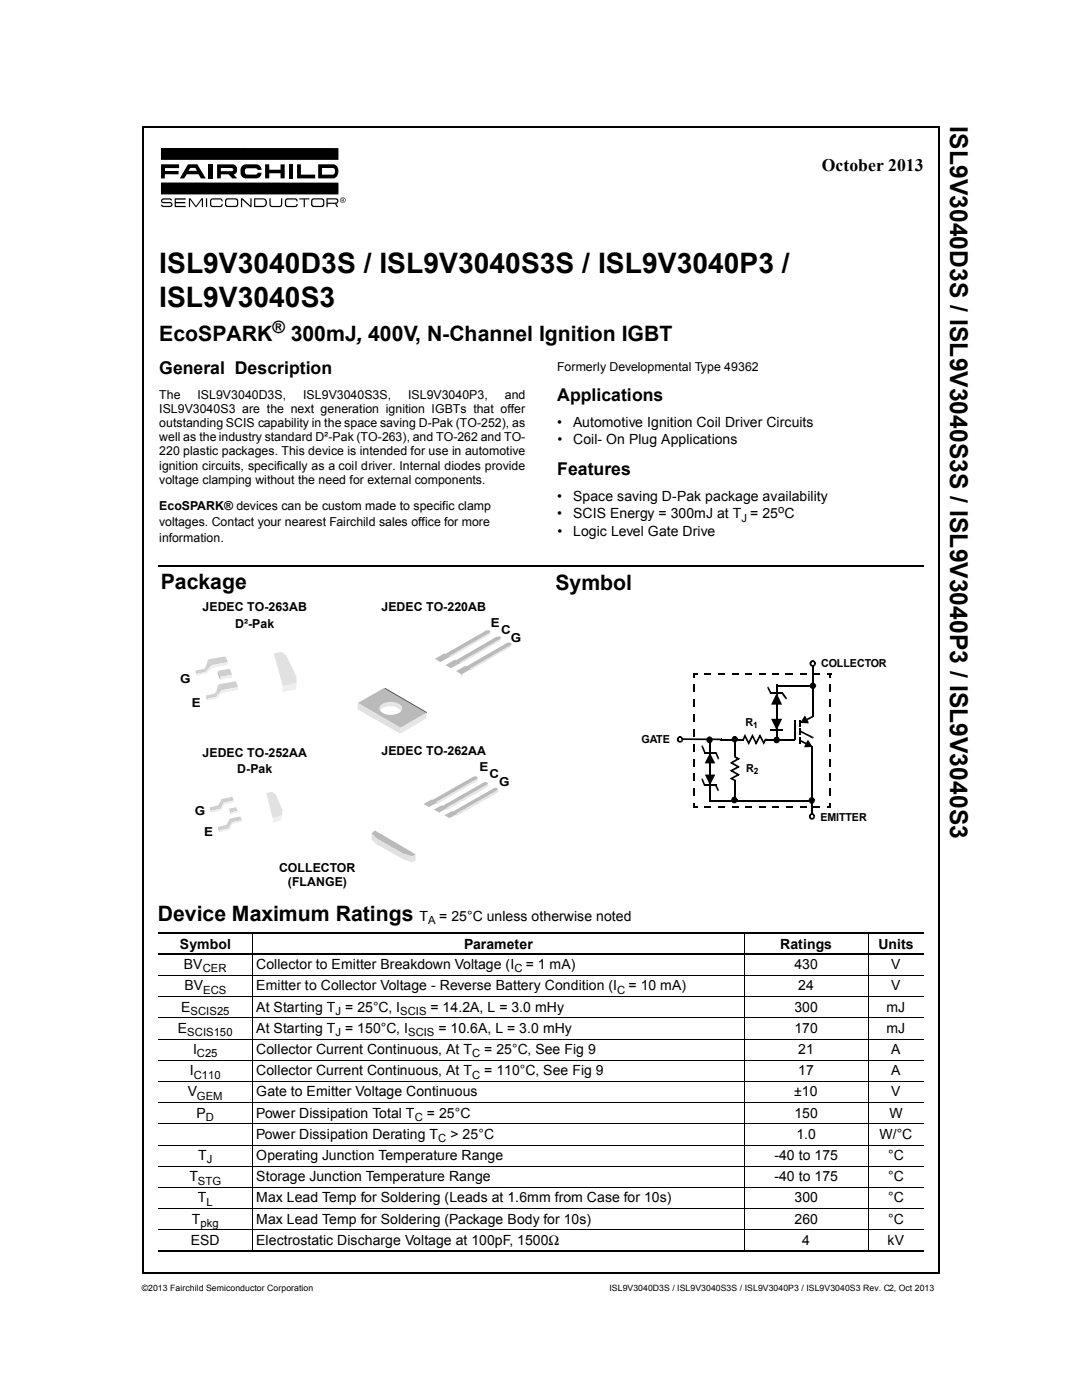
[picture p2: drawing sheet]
<svg xmlns="http://www.w3.org/2000/svg" width="216mm" height="279mm" viewBox="0 0 216 279" stroke-linecap="round" stroke-linejoin="round" font-family="sans-serif">
<path d="M28.6 25.4h158.9M28.6 25.2v228.8M187.3 25.4v228.7M28.4 254h158.9" fill="none" stroke="#000" stroke-width=".34"/>
<path d="M32 29.4h36.9v12h-36.9z" fill="#fff"/>
<g fill="#000">
<path d="M32.1 32.8h3.6v.7h-2.8v.6h2.7v.7h-2.7v.8h-.8zM34.8 39.6h2.2v.2h-1.9v.5h1.9v.3h-1.9v.5h1.9v.2h-2.2zM37.7 39.6h.3l1.1 1.5 1.1-1.5h.3v1.7h-.3v-1.5l-1 1.5h-.2l-1.1-1.5v1.5h-.2zM41.1 39.6h.2v1.7h-.2zM41.6 32.8h.8v2.8h-.8zM48.2 33.2l.5-.4h.4h2a1.12 1.12 0 0 1 1.1 1.1h-.8l-.5-.3h-1.8a.7 .7 0 0 0 .2 1.2h1.6l.5-.3h.7a1.08 1.08 0 0 1-1 1.1h-2a1.46 1.46 0 0 1-.9-2.4zM52.9 32.8h.8v1.1h2.2v-1.1h.9v2.8h-.9v-1h-2.2v1h-.8zM53.7 39.6h.3v1.2l.1 .3h1.8l.1-.4v-1.1h.3v1.1a.54 .54 0 0 1-.6 .6h-1.7l-.3-.5zM57.6 32.8h.8v2.8h-.8zM59.2 32.8h.8v2.1h2.8v.7h-3.6zM59.7 39.6h2v.2h-.9v1.5h-.2v-1.5h-.9zM32.1 29.5l35.4 .1v2.3h-35.4z"/>
<path d="M32.1 36.4h35.4v2.4h-35.4zM32.2 39.8l.4-.2h1.5l.2 .4-.4-.2h-1.3l-.3 .3 .3 .2h1.3a.52 .52 0 0 1 .5 .5 .52 .52 0 0 1-.5 .5h-1.6l-.2-.5h.3l.2 .3h1.3l.2-.3-.2-.2h-1.3a.47 .47 0 0 1-.4-.3 .47 .47 0 0 1 0-.5zM41.9 39.8l.5-.2h1.5a.54 .54 0 0 1 .5 .6h-.2l-.1-.2-.2-.2h-1.5l-.2 .2-.1 .8 .3 .3h1.5l.2-.2 .1-.2h.2a.54 .54 0 0 1-.5 .6h-1.8a1.27 1.27 0 0 1-.2-1.5zM48 39.6h.4l1.5 1.4v-1.4h.3v1.7h-.3l-1.6-1.5v1.5h-.3zM57.1 39.7l1.7-.1a.54 .54 0 0 1 .5 .6h-.2v-.2l-.3-.2h-1.4l-.3 .2-.1 .8 .4 .3h1.4l.3-.2v-.2h.3a.54 .54 0 0 1-.6 .6h-1.7a1.19 1.19 0 0 1 0-1.6z"/>
<path d="M37.5 32.8l-1.6 2.8h.8l.6-.8h2.3l.5 .8h.9l-1.6-2.8zM38 33.5h1l.3 .6h-1.7z"/>
<path d="M43.3 32.8v2.8h.7v-.8h1.6l.7 .8h1l-.7-.8a1.04 1.04 0 0 0 .7-1 1.04 1.04 0 0 0-.9-1zM44 33.5h2.2a.31 .31 0 0 1 .3 .3 .31 .31 0 0 1-.3 .4h-2.2z"/>
<path d="M45.1 39.6a1.19 1.19 0 0 0 0 1.7h2.1a1.18 1.18 0 0 0 0-1.7zM45.3 39.9h1.8a.95 .95 0 0 1 .1 1l-.3 .2-1.6-.1a.95 .95 0 0 1-.1-1z"/>
<path d="M50.7 39.6v1.7h1.8a.89 .89 0 0 0 .7-1 .89 .89 0 0 0-1-.7zM50.9 39.8h1.6a.67 .67 0 0 1 .5 .6 .67 .67 0 0 1-.5 .7h-1.6z"/>
<path d="M62.3 39.6a1.18 1.18 0 0 0 0 1.7h2.1a1.19 1.19 0 0 0 0-1.7zM62.5 39.9h1.7a.95 .95 0 0 1 .2 1l-.3 .2-1.6-.1a.95 .95 0 0 1-.2-1z"/>
<path d="M63.4 32.8v2.8h3.2a1.55 1.55 0 0 0 .9-1.4 1.55 1.55 0 0 0-.9-1.4zM64.2 33.5h2.2a.72 .72 0 0 1 .4 .7 .72 .72 0 0 1-.4 .7l-2.2-.1z"/>
<path d="M67.9 39.9a.47 .47 0 0 1 .9 0 .47 .47 0 0 1-.9 0zM67.8 40a.56 .56 0 0 0 1.1 0 .56 .56 0 0 0-1.1 0zM68.1 39.6v.7l.1-.3 .4 .3-.2-.3 .2-.2v-.1zM68.2 39.7h.3v.2h-.3z"/>
<path d="M65.1 39.6v1.7h.2v-.6h1.5l.4 .6h.2l-.3-.6h.1a.58 .58 0 0 0 .3-.6 .58 .58 0 0 0-.4-.5zM65.3 39.8h1.7l.2 .4-.3 .2h-1.6z"/>
</g>
<path d="M73.8 154.6h25.6v17.6h-25.6z" fill="#fff"/>
<path d="M90.8 162.4l8.5-5 .1 .5-.2 .3-8.1 4.6z" fill="#e6e6e6"/>
<path d="M88.6 162.7l1.5-.8 .2 .1 8.2-4.7 .5-.1 .3 .2-.2 .3-8 4.6v.2l-1.5 .8z" fill="#bababa"/>
<path d="M86.8 160.1l8.5-5-.1 .8-8.2 4.6z" fill="#e6e6e6"/>
<path d="M84.5 160.5l1.6-.9h.2l8.2-4.6 .4-.1 .4 .2-.1 .3-8.2 4.6 .1 .2-1.6 .9z" fill="#bababa"/>
<path d="M88.8 161.2l8.5-5v.6l-.1 .2-8.2 4.7z" fill="#e6e6e6"/>
<g fill="#bababa">
<path d="M86.5 161.6l1.6-.9 .2 .1 8.2-4.7h.4l.4 .1-.1 .3-8.2 4.7v.2l-1.5 .8z"/>
<path d="M74.1 166.3l.6-.6 8.2 4.8-.7 .4-1.8-.5-5.3-3.1z"/>
</g>
<g fill="#e0e0e0">
<path d="M74.1 166.3l1 1v1.2l-1-1z"/>
<path d="M75.1 167.3l5.3 3.1v1.1l-5.3-3z"/>
<path d="M80.4 170.4l1.8 .5v1.2l-1.8-.6z"/>
<path d="M82.2 170.9l.7-.4v1.2l-.7 .4z"/>
</g>
<path d="M41.8 155.7h14.6v10.5h-14.6z" fill="#fff"/>
<path d="M53.1 158.3l1-.3 .9 .5 1.4 3.3-.2 .9-1.9 .6z" fill="#e2e2e2"/>
<path d="M54.5 163.2l1.7-.5-.2 1-1.7 .5z" fill="#eee"/>
<path d="M45.8 161.3l1.3-.2 .3 .7-1.3 .3z" fill="#d2d2d2"/>
<path d="M46.1 162.1l1.3-.3v.4l-1.4 .3z" fill="#eee"/>
<path d="M45.8 161.3l.3 .8-.1 .4-.3-.8z" fill="#c1c1c1"/>
<path d="M41.9 161.1l1.7-.4 .3 .7-1.7 .4z" fill="#d2d2d2"/>
<path d="M42.2 161.8l1.7-.4 .2 .3-1.9 .5z" fill="#eee"/>
<path d="M44.2 159.5l2.1-.5 .3 .8-2.1 .4z" fill="#d2d2d2"/>
<path d="M44.5 160.2l2.1-.4v.3l-2.1 .5z" fill="#eee"/>
<path d="M44.2 159.4l.4 .9-.7 1.3-.4-.9z" fill="#d2d2d2"/>
<path d="M44.6 160.3l.2 .1-.7 1.3-.2-.1z" fill="#eee"/>
<path d="M41.9 161.1l.3 .7v.4l-.3-.7z" fill="#c1c1c1"/>
<path d="M43.5 165l1.7-.4 .3 .7-1.7 .4z" fill="#d2d2d2"/>
<path d="M43.8 165.7l1.7-.4 .2 .3-1.9 .5z" fill="#eee"/>
<path d="M45.8 163.4l2.2-.5 .2 .8-2.1 .4z" fill="#d2d2d2"/>
<path d="M46.1 164.1l2.1-.4v.3l-2.1 .5z" fill="#eee"/>
<path d="M45.9 163.3l.3 .9-.7 1.3-.3-.9z" fill="#d2d2d2"/>
<path d="M46.2 164.2l.2 .1-.7 1.3-.2-.1z" fill="#eee"/>
<path d="M43.5 165l.3 .7v.4l-.3-.7z" fill="#c1c1c1"/>
<path d="M38.9 126.4h20.4v13.5h-20.4z" fill="#fff"/>
<path d="M54.6 130.4l1.5-.3 1 .7 2 4.3v1.2l-2.7 .8z" fill="#e2e2e2"/>
<path d="M56.4 136.9l2.7-.6-.1 1.3-2.7 .5z" fill="#eee"/>
<path d="M43.5 133.9l2.3-.4 .5 1.1-2.3 .5z" fill="#d2d2d2"/>
<path d="M44 135.1l2.3-.5-.1 .6-2.3 .5z" fill="#eee"/>
<path d="M43.5 133.9l.5 1.2-.1 .6-.5-1.2z" fill="#c1c1c1"/>
<path d="M41.1 138.8l1.7-.4 .3 .7-1.7 .3z" fill="#d2d2d2"/>
<path d="M41.4 139.4l1.7-.3 .2 .3-1.9 .4z" fill="#eee"/>
<path d="M43.6 136.6l3.4-.6 .5 1.1-3.3 .6z" fill="#d2d2d2"/>
<path d="M44.2 137.7l3.3-.6v.6l-3.3 .6z" fill="#eee"/>
<path d="M43.6 136.6l.6 1.1-.8 1-.3-.7z" fill="#d2d2d2"/>
<path d="M44.2 137.7l.4 .3-.9 .8-.3-.1z" fill="#eee"/>
<path d="M41.1 138.8l.3 .6v.4l-.3-.6z" fill="#c1c1c1"/>
<path d="M43.1 138l.3 .7-.3 .4-.3-.6z" fill="#d2d2d2"/>
<path d="M43.4 138.7l.3 .1-.4 .6-.2-.3z" fill="#eee"/>
<path d="M39 133.8l1.7-.3 .4 .6-1.8 .4z" fill="#d2d2d2"/>
<path d="M39.3 134.5l1.8-.4 .1 .3-1.9 .4z" fill="#eee"/>
<path d="M41.5 131.6l3.5-.6 .4 1.2-3.3 .6z" fill="#d2d2d2"/>
<path d="M42.1 132.8l3.3-.6v.5l-3.3 .6z" fill="#eee"/>
<path d="M41.5 131.6l.7 1.2-.9 .9-.3-.7z" fill="#d2d2d2"/>
<path d="M42.2 132.8l.3 .2-.8 .8-.4-.1z" fill="#eee"/>
<path d="M39 133.8l.3 .7v.3l-.3-.6z" fill="#c1c1c1"/>
<path d="M41 133l.3 .7-.2 .4-.4-.6z" fill="#d2d2d2"/>
<path d="M41.3 133.7l.4 .1-.5 .6-.1-.3z" fill="#eee"/>
<path d="M71.1 125.6h31v20.9h-31z" fill="#fff"/>
<path d="M91.9 134.6l.1-.1 .3 .3-.4 .3z" fill="#e6e6e6"/>
<path d="M91.9 134.5l.1 .1h-.1z" fill="#bababa"/>
<path d="M93.6 133.4l8.4-5v.4l-.2 .3-8 4.7z" fill="#e6e6e6"/>
<path d="M91 133.9l1.8-1 .2 .1 8.1-4.7 .6-.1 .3 .2-.2 .3-8.1 4.7 .2 .1-1.9 1.1z" fill="#bababa"/>
<path d="M91.5 132.2l8.4-5v.4l-.2 .3-8 4.6z" fill="#e6e6e6"/>
<path d="M88.9 132.7l1.8-1.1 .2 .2 8.1-4.7 .6-.1 .3 .2-.2 .3-8.1 4.7 .2 .1-1.9 1.1z" fill="#bababa"/>
<path d="M89.3 131l8.5-5v.3l-.2 .4-8 4.6z" fill="#e6e6e6"/>
<path d="M86.7 131.5l1.9-1.1 .2 .1 8.1-4.7h.5l.4 .2-.2 .3-8.1 4.7 .1 .1-1.8 1z" fill="#bababa"/>
<path d="M76.6 137.5l.2-.2 8.4 4.9-.4 .3z" fill="#4a4a4a"/>
<path d="M79.8 145.2l5.2-3v1.2l-5.2 3z" fill="#e6e6e6"/>
<path d="M71.3 140.3l5.2-3 8.5 4.9-5.2 3z" fill="#bababa"/>
<path d="M76 140.7a3.2 3.2 0 0 1 4.1 .3 1.11 1.11 0 0 1-1 1.5 3.1 3.1 0 0 1-3.4-.8l-.1-.3z" fill="#e6e6e6"/>
<g fill="#fff">
<path d="M76 141.6a3.1 3.1 0 0 1 3.5-.2l.4 .6-4.1-.1z"/>
<path d="M75.8 141.9l4.1 .1a3.3 3.3 0 0 1-4.1-.1z"/>
</g>
<path d="M71.3 140.3l8.5 4.9v1.2l-8.5-4.9z" fill="#dedede"/>
<g fill="none" stroke="#000" stroke-width=".2">
<path d="M31.5 194.7h152.7M31.5 198.9h152.7M50.4 186v63.9M148.4 186v63.9M173.1 186v63.9M31.5 203.1h152.7M31.5 207.4h152.7M31.5 211.6h152.7M31.5 215.8h152.7M31.5 220.1h152.7M31.5 224.3h152.7M31.5 228.5h152.7"/>
<path d="M31.5 232.8h152.7M31.5 237h152.7M31.5 241.2h152.7M31.5 245.5h152.7"/>
</g>
<path d="M31.8 113h152.3M162.1 133.1v9.8M158.5 143.9v3.6M31.5 186.2h152.7M31.5 190.4h152.7M31.5 249.7h152.7" fill="none" stroke="#000" stroke-width=".34"/>
<g fill="#000">
<path d="M31.6 112.9h.2v.3h-.2zM184.1 112.9h.2v.3h-.2zM161.9 133h.4v.1h-.4zM158.3 143.8h.3v.1h-.3zM158.3 147.5h.3v.2h-.3zM159.3 143.6h.3v.2h-.3zM159.3 144.8h.3v.2h-.3zM159.3 143.8h.3v1h-.3zM159.3 145.3h.3v.2h-.3zM159.3 146.5h.3v.2h-.3zM159.3 145.5h.3v1h-.3zM159.3 147.1h.3v.1h-.3z"/>
<path d="M159.3 148.2h.3v.2h-.3zM159.3 147.2h.3v1h-.3zM159.5 147.6h.1l-.1 .3h-.2zM159.6 147.6l1.2 .6-.2 .3-1.1-.6zM159.5 145.7l.1 .1-.1 .3-.2-.1zM159.6 145.8l2.5 1.3-.1 .2-2.5-1.2zM160.7 148.4l.3 .1-.2 .5-.4-.1zM160.3 143.2l.4-.1 .3 .5-.4 .2zM161.1 147.6l1 1.5h-1.8l.3-.3 1.2-.1v.4l-.2-.1-.6-.9 .2-.2-.2 .6-.3-.1zM160.8 148.2l.1 .1-.2 .3-.1-.1zM160.5 142.8l.1 .4-.6 1-.3-.2h1.3v.3l-.4-.5 .4-.2 .2 .7h-1.6zM160.7 143.5h.1l.2 .3h-.1z"/>
<path d="M161.9 142.9h.4v.2h-.4zM162 142.9l.1-.1 .2 .3-.2 .1zM160.8 143.5l1.2-.6 .1 .3-1.1 .6zM162.1 147.1h.2l-.2 .3-.1-.1z"/>
</g>
<path d="M160.5 143.2l.5 1-1.1-.1zM161.1 147.9l.7 1-1.2 .1z" fill="#000"/>
<circle cx="161.9" cy="162.9" r=".48" fill="#fff"/>
<path d="M162.2 163.1l.3 .1-.2 .2-.2-.2zM162.2 162.9l.3 .1v.2l-.4-.1zM162.2 162.8h.3v.1h-.3zM162.2 162.7l.4 .1-.1 .2-.3-.1zM161.5 162.5l.3 .2-.2 .1-.3-.1 .4 .1-.1 .2h-.3l.3-.1 .1 .2-.3 .2 .2-.2 .2 .1-.3 .3 .2-.3 .2 .1-.1 .3v-.4h.2l.1 .4-.2-.3 .2-.1 .2 .3a.64 .64 0 0 1-1-.6 .64 .64 0 0 1 1-.5l.2 .5h-.3h.3l-.3 .1-.1-.2 .3-.2-.2 .2-.1-.1 .2-.3-.2 .3-.2-.2 .1-.3v.4h-.2l-.1-.3 .2 .2-.1 .2z" fill="#000"/>
<circle cx="162" cy="132.4" r=".49" fill="#fff"/>
<path d="M162.3 132.5l.3 .2-.1 .2-.3-.2zM162.3 132.4l.4 .1-.1 .2-.3-.1zM162.3 132.2h.4v.2h-.4zM162.4 132.2l.3 .1v.2l-.4-.1zM161.7 131.9a.62 .62 0 0 1 .6-.1 .62 .62 0 0 1 .4 .6l-.4 .1v-.3l.3-.1-.3 .2-.1-.1 .2-.3-.1 .3-.2-.1v-.4v.4h-.1l-.1-.3 .2 .3-.3 .1-.2-.3 .3 .3-.1 .1-.3-.1h.3v.3h-.4l.4-.1v.2l-.3 .1 .3-.2 .1 .2-.2 .3 .1-.3h.3l-.1 .3v-.3h.1l.1 .3-.1-.3h.2l.2 .2-.3 .1-.6-.1a.67 .67 0 0 1 .1-1z" fill="#000"/>
<circle cx="135.6" cy="147.5" r=".49" fill="#fff"/>
<g fill="#000">
<path d="M153 137.1l.2-.1 .1 .1-.3 .2zM153 137.3l.3-.2 .5 1.1-.3 .1zM153.5 138.1h.1v.4h-.1zM153.5 138.3l.3-.1v.1l-.3 .2zM154.7 136.6h.3v.2h-.3zM156 138.1h.1v.4h-.1zM155.8 138.3l.3-.2 .1 .2-.3 .2zM155.9 138.5l.3-.2 .7 1-.3 .2zM156.6 139.5l.3-.2 .1 .1-.3 .2zM135.9 147.7l.3 .1-.2 .3-.2-.2zM135.9 147.5l.3 .1v.2l-.3-.1zM135.9 147.4h.3v.2h-.3z"/>
<path d="M135.9 147.3l.4 .1-.1 .2-.3-.1zM135.2 147.1l.2 .2-.1 .2-.3-.2 .3 .1v.2h-.3l.3-.1v.2l-.3 .2 .3-.2 .1 .2-.1 .2 .1-.3 .2 .1-.1 .3v-.3h.2l.1 .3-.2-.3 .3-.1 .1 .3-.2 .1-.6-.1a.64 .64 0 0 1 .1-1.1 .64 .64 0 0 1 .9 .5l-.3 .1v-.2l.2-.1-.2 .2-.1-.2 .2-.2-.2 .2-.2-.1 .1-.3v.3h-.2l-.1-.3 .2 .3-.2 .1zM139.8 155.5l.3-.2 .1 .2-.3 .1zM139.8 148.9l.3-.2 .1 .2-.3 .1zM139.9 149l.3-.1 .5 1.2-.3 .1zM140.3 150h.2v.4h-.2zM140.3 156.7l.3-.1 .1 .1-.3 .2zM139.9 155.6l.3-.1 .4 1.1-.3 .1zM140.4 156.5h.2v.4h-.2zM140.4 150.2l.3-.1v.1l-.3 .2zM141.4 147.6h.3v.2h-.3zM141.4 159.8h.3v.2h-.3z"/>
<path d="M142.5 156.7l.3-.2 .1 .2-.3 .1zM142.7 150h.1v.4h-.1zM142.8 156.5h.1v.4h-.1zM142.6 150.2l.3-.1v.1l-.3 .1zM142.6 150.3l.3-.1 .5 1.1-.3 .2zM143 157.8l.3-.2 .1 .2-.3 .1zM142.6 156.8l.3-.1 .4 .9-.3 .2zM143.1 151.5l.3-.2v.2l-.3 .1zM153.5 145.5h.1v.4h-.1zM154.7 147.5h.3v.1h-.3zM155.2 147.8l.2 .1-.1 .3-.3-.2zM155.2 147.6l.3 .1-.1 .2h-.3z"/>
<path d="M155.2 147.5h.3v.2h-.3zM155.2 147.5l.3 .1v.1l-.3-.1zM154.4 147.2l.3 .1-.1 .3-.3-.2 .3 .1v.2h-.4l.4-.1v.3l-.3 .1 .3-.2 .1 .2-.2 .2 .1-.3 .3 .1-.1 .3v-.3h.1l.1 .3-.1-.3 .2-.1 .2 .3a.65 .65 0 0 1-.8 0 .65 .65 0 0 1-.2-.8l.1-.2 .5-.2 .5 .2v.2l.1 .2-.3 .1h.3h-.3l-.1-.2 .3-.1-.2 .2-.2-.3 .2-.2-.1 .3-.2-.1v-.3v.3h-.1l-.1-.2 .2 .2-.3 .1zM156 145.5h.1v.4h-.1z"/>
</g>
<g fill="#000">
<path d="M141.6 150.3l1 2h-2.1zM140.6 154.6h2l-1 2.1zM154.9 138.3l1.1 2.3h-2.2zM153.8 143.5h2.2l-1.1 2.2z"/>
<circle cx="154.8" cy="147.7" r=".49"/>
</g>
<path d="M153.6 138.3h2.4M154.9 136.8v10.7M140.5 150.2h2.2M140.6 156.7h2.2M141.6 147.8v12M153.6 145.7h2.4" fill="none" stroke="#000" stroke-width=".34"/>
<path d="M147.8 147h5.1v1.1h-5.1z" fill-rule="evenodd" fill="#fff"/>
<g fill="#000">
<path d="M138.3 134.3h.3v.9h-.3zM138.4 134.3h.7v.4h-.7zM162.3 137l.3 .1-.1 .3-.3-.3zM162.4 136.8l.3 .1-.1 .2-.3-.1zM162.4 136.7h.3v.2h-.3zM162.5 136.7l.3 .1-.1 .1-.3-.1zM161.7 136.3l.3-.1 .4 .1 .3 .5-.3 .1h.3h-.3l-.1-.2 .3-.1-.3 .2-.1-.2 .2-.3-.1 .3h-.2l.1-.4v.4h-.2l-.1-.3 .2 .3h-.2l-.2-.2 .2 .2-.1 .2-.3-.2 .3 .1v.2h-.3l.3-.1v.2l-.3 .2 .3-.2 .1 .1-.2 .3 .2-.3 .2 .1-.1 .3v-.3h.2l.1 .3-.2-.3 .2-.1 .2 .3-.2 .1h-.4l-.3-.2 .1 .1a.67 .67 0 0 1 0-1.1zM164.9 134.3h.8v.4h-.8zM165.4 134.5h.3v.7h-.3zM136 147.3h.2v.4h-.2zM141.8 147.8l.3 .1-.2 .3-.2-.3zM141.8 147.6l.3 .1v.2l-.4-.1z"/>
<path d="M141.8 147.5h.3v.1h-.3zM141.8 147.4l.4 .1-.1 .2-.3-.1zM141.1 147.1a.62 .62 0 0 1 .7-.1 .62 .62 0 0 1 .3 .6l-.3 .1-.1-.2 .3-.2-.2 .3-.1-.2 .2-.3-.2 .3-.2-.1 .1-.3v.3h-.2l-.1-.3 .2 .3-.2 .1-.2-.2 .2 .2-.1 .2-.3-.2 .3 .1v.2h-.4l.4-.1v.2l-.3 .2 .3-.2 .1 .1-.2 .3 .2-.3 .2 .1-.1 .3v-.4h.2l.1 .4-.2-.3 .2-.1 .2 .3-.2 .1-.6-.1a.67 .67 0 0 1 0-1.1zM143.8 147.4h.1v.3h-.1zM147.6 147.4h.1v.4h-.1zM147.7 147.4h.5v.4h-.5zM148.4 146.8l.3 .1-.4 .9h-.1l-.2-.2zM153 147.4h.2v.4h-.2zM148.6 146.5l.8 1.7-.3 .2 1-1.9 .8 1.8-.3 .1 1-1.9 .8 1.7-.3 .2 .4-1h.5v.4h-.4l-.1-.3 .3 .2-.5 1-.9-1.9 .3 .1-1 1.8-.8-1.9 .3 .1-.9 1.8-.9-1.8zM162.2 159.7l.3 .1-.1 .2-.3-.1zM162.2 159.5h.3v.2h-.3zM162.3 159.5l.3 .2-.1 .1-.3-.1z"/>
<path d="M161.5 159.2l.5-.1 .5 .4v.2h-.3h.3l-.3 .1-.1-.2 .3-.2-.3 .2-.1-.1 .2-.3-.1 .3-.2-.1 .1-.3v.3h-.2l-.1-.3 .1 .3-.1 .1-.2-.3 .2 .3-.1 .1-.3-.1h.3v.3h-.4l.4-.1v.2l-.3 .1 .3-.2 .2 .2-.3 .3 .2-.3 .1 .1v.3v-.4h.2l.1 .4-.2-.3 .2-.1 .2 .2-.1 .1h-.7l-.3-.5zM138.3 160.9h.8v.3h-.8zM138.3 160.3h.3v.8h-.3zM162.1 159.8l.3 .2-.1 .2-.3-.2zM164.9 160.9h.7v.3h-.7zM165.4 160.3h.3v.9h-.3z"/>
</g>
<path d="M154.9 136.8h7M141.6 159.8h20.2M152.7 147.6h5.8M161.9 149v13.5" fill="none" stroke="#000" stroke-width=".34"/>
<g fill="#000">
<path d="M138.3 136.6h.3v1.5h-.3z" fill-rule="evenodd"/>
<path d="M140.5 134.3h1.3v.4h-1.3z" fill-rule="evenodd"/>
<path d="M143.2 134.3h1.3v.4h-1.3z" fill-rule="evenodd"/>
<path d="M145.9 134.3h1.3v.4h-1.3z" fill-rule="evenodd"/>
<path d="M148.6 134.3h1.3v.4h-1.3z" fill-rule="evenodd"/>
<path d="M151.3 134.3h1.4v.4h-1.4z" fill-rule="evenodd"/>
<path d="M154 134.3h1.4v.4h-1.4z" fill-rule="evenodd"/>
<path d="M156.7 134.3h1.4v.4h-1.4z" fill-rule="evenodd"/>
<path d="M159.5 134.3h1.3v.4h-1.3z" fill-rule="evenodd"/>
<path d="M162.2 134.3h1.3v.4h-1.3z" fill-rule="evenodd"/>
<path d="M165.4 136.6h.3v1.5h-.3z" fill-rule="evenodd"/>
<path d="M138.3 157.4h.3v1.5h-.3z" fill-rule="evenodd"/>
<path d="M138.3 154.4h.3v1.5h-.3z" fill-rule="evenodd"/>
<path d="M138.3 151.5h.3v1.4h-.3z" fill-rule="evenodd"/>
<path d="M138.3 148.5h.3v1.5h-.3z" fill-rule="evenodd"/>
<path d="M138.3 145.5h.3v1.5h-.3z" fill-rule="evenodd"/>
<path d="M138.3 142.6h.3v1.4h-.3z" fill-rule="evenodd"/>
<path d="M138.3 139.6h.3v1.5h-.3z" fill-rule="evenodd"/>
<path d="M165.4 139.6h.3v1.5h-.3z" fill-rule="evenodd"/>
<path d="M165.4 142.6h.3v1.4h-.3z" fill-rule="evenodd"/>
<path d="M165.4 145.5h.3v1.5h-.3z" fill-rule="evenodd"/>
<path d="M165.4 148.5h.3v1.5h-.3z" fill-rule="evenodd"/>
<path d="M165.4 151.5h.3v1.4h-.3z" fill-rule="evenodd"/>
<path d="M165.4 154.4h.3v1.5h-.3z" fill-rule="evenodd"/>
<path d="M165.4 157.4h.3v1.5h-.3z" fill-rule="evenodd"/>
<path d="M140.5 160.9h1.3v.3h-1.3z" fill-rule="evenodd"/>
<path d="M143.2 160.9h1.3v.3h-1.3z" fill-rule="evenodd"/>
<path d="M145.9 160.9h1.3v.3h-1.3z" fill-rule="evenodd"/>
<path d="M148.6 160.9h1.3v.3h-1.3z" fill-rule="evenodd"/>
<path d="M151.3 160.9h1.4v.3h-1.4z" fill-rule="evenodd"/>
<path d="M154 160.9h1.4v.3h-1.4z" fill-rule="evenodd"/>
<path d="M156.8 160.9h1.3v.3h-1.3z" fill-rule="evenodd"/>
<path d="M159.5 160.9h1.3v.3h-1.3z" fill-rule="evenodd"/>
<path d="M162.2 160.9h1.3v.3h-1.3z" fill-rule="evenodd"/>
<circle cx="162.1" cy="136.9" r=".48"/>
<circle cx="141.5" cy="147.6" r=".49"/>
<circle cx="161.9" cy="159.7" r=".49"/>
</g>
<path d="M136.2 147.5h7.6" fill="none" stroke="#000" stroke-width=".38"/>
<path d="M146 150.8h1v5.3h-1z" fill-rule="evenodd" fill="#fff"/>
<g fill="#000">
<path d="M145.9 155.2l.8 .5-.2 .2-.7-.4zM146.3 147.7h.4v.2h-.4zM146.3 150.7h.4v.2h-.4zM146.3 155.8h.4v.1h-.4zM146.3 159.8h.4v.1h-.4zM146.4 150.4h.3v.2h-.3zM146.4 156.2h.3v.1h-.3zM146.4 155.7h.3v.5h-.3zM146.7 159.8l.3 .1-.1 .2-.3-.1zM146.7 159.6l.3 .1v.2l-.4-.1zM146.8 147.6l.3 .2-.2 .2-.3-.2zM146.7 159.5h.3v.2h-.3z"/>
<path d="M146.7 159.5h.4l-.1 .2-.3-.1zM146.4 150.6h.3v.4l-.2 .2 .1-.3 1 .5-1.8 1 .1-.3 1.6 1-1.7 .9 .1-.3 1.7 .9-1.8 .9-.3-.1 1.7-.9 .1 .3-1.8-1 1.7-.9 .1 .3-1.8-.9 1.7-1 .1 .3-.9-.4zM146.8 147.5l.3 .1v.2l-.4-.1zM146.8 147.3h.3v.2h-.3zM146.8 147.3l.4 .1-.1 .2-.3-.1zM146 159.2l.3 .1-.1 .2-.4-.1 .4 .1-.1 .2h-.3l.3-.1 .1 .2-.3 .1 .3-.1 .1 .2-.2 .2 .1-.3 .2 .1-.1 .3v-.3h.2l.1 .3-.2-.3 .2-.1 .3 .2-.3 .2-.5-.1-.3-.3v-.4a.6 .6 0 0 1 .6-.5 .6 .6 0 0 1 .6 .4v.2l-.3 .1h.3h-.3l-.1-.2 .4-.1-.3 .1-.1-.2 .2-.2-.2 .3-.2-.1 .1-.3v.3h-.2l-.1-.3 .2 .3-.2 .1zM146.1 147.1l.2 .2-.1 .1-.2-.1 .3 .1-.1 .2h-.3l.3-.1 .1 .2-.3 .2 .2-.3 .1 .2-.2 .3 .2-.3 .2 .1-.1 .3v-.4h.2l.1 .4-.2-.3 .2-.1 .2 .2-.2 .2-.6-.1-.3-.6 .2-.3a.6 .6 0 0 1 .6-.3 .6 .6 0 0 1 .5 .6l-.3 .1-.1-.3 .3-.1-.2 .2-.2-.1 .3-.3-.2 .3-.2-.1 .1-.3v.3h-.2l-.1-.3 .2 .3-.2 .1z"/>
</g>
<path d="M143.6 147.6h4.3M146.5 147.9v2.8M146.5 155.9v3.9" fill="none" stroke="#000" stroke-width=".34"/>
<g fill="#000">
<circle cx="146.4" cy="159.6" r=".48"/>
<circle cx="146.5" cy="147.5" r=".46"/>
</g>
<path d="M107.8 6.9h43.1v7.6h-43.1z" fill="#fff"/>
<g font-size="5.6">
<text x="31.8" y="54.6">ISL9V3040D3S / ISL9V3040S3S / ISL9V3040P3 /</text>
<text x="31.8" y="61.3">ISL9V3040S3</text>
</g>
<text font-size="4.9" x="189.5" y="25.2" transform="rotate(90 189.5 25.2)">ISL9V3040D3S / ISL9V3040S3S / ISL9V3040P3 / ISL9V3040S3</text>
<g font-size="4.2">
<text x="31.8" y="68.1">EcoSPARK</text>
<text x="58" y="68.1">300mJ, 400V, N-Channel Ignition IGBT</text>
<text x="32.1" y="117.5">Package</text>
<text x="110.7" y="117.8">Symbol</text>
<text x="31.5" y="183.8">Device Maximum Ratings</text>
</g>
<g font-size="3.5">
<text x="163.9" y="34.1">October 2013</text>
<text x="31.8" y="74.7">General Description</text>
<text x="111.1" y="80">Applications</text>
<text x="111.1" y="94.8">Features</text>
</g>
<text font-size="3.4" x="54.3" y="66.4">®</text>
<g font-size="2.8">
<text x="111.1" y="85.1">•</text>
<text x="111.1" y="88.6">•</text>
<text x="114.3" y="85.1">Automotive Ignition Coil Driver Circuits</text>
<text x="114.3" y="88.6">Coil- On Plug Applications</text>
<text x="111.1" y="99.9">•</text>
<text x="114.3" y="99.9">Space saving D-Pak package availability</text>
<text x="111.1" y="103.5">•</text>
<text x="111.1" y="107">•</text>
<text x="114.3" y="103.5">SCIS Energy = 300mJ at T = 25 C</text>
<text x="114.3" y="107">Logic Level Gate Drive</text>
<text x="83.7" y="183.8">T</text>
<text x="87.6" y="183.8">= 25°C unless otherwise noted</text>
<text x="35.9" y="189.3">Symbol</text>
<text x="92.5" y="189.3">Parameter</text>
<text x="155.6" y="189.3">Ratings</text>
<text x="175.1" y="189.3">Units</text>
<text x="36.7" y="193.4">BV</text>
<text x="36.8" y="197.6">BV</text>
<text x="51.1" y="193.4">Collector to Emitter Breakdown Voltage (I</text>
<text x="51.1" y="197.6">Emitter to Collector Voltage - Reverse Battery Condition (I</text>
<text x="104.8" y="193.4">= 1 mA)</text>
<text x="125.3" y="197.6">= 10 mA)</text>
<text x="158.4" y="193.4">430</text>
<text x="159.2" y="197.6">24</text>
<text x="177.7" y="193.4">V</text>
<text x="177.7" y="197.6">V</text>
<text x="36.1" y="201.9">E</text>
<text x="51.1" y="201.9">At Starting T = 25°C, I</text>
<text x="85.9" y="201.9">= 14.2A, L = 3.0 mHy</text>
<text x="158.4" y="201.9">300</text>
<text x="176.8" y="201.9">mJ</text>
<text x="35.5" y="206.1">E</text>
<text x="51.1" y="206.1">At Starting T = 150°C, I</text>
<text x="87.4" y="206.1">= 10.6A, L = 3.0 mHy</text>
<text x="158.4" y="206.1">170</text>
<text x="176.8" y="206.1">mJ</text>
<text x="37.9" y="214.6">I</text>
<text x="38.5" y="210.3">I</text>
<text x="51.1" y="210.3">Collector Current Continuous, At T</text>
<text x="51.1" y="214.6">Collector Current Continuous, At T</text>
<text x="96.6" y="210.3">= 25°C, See Fig 9</text>
<text x="96.6" y="214.6">= 110°C, See Fig 9</text>
<text x="159.2" y="210.3">21</text>
<text x="159.2" y="214.6">17</text>
<text x="177.7" y="210.3">A</text>
<text x="177.7" y="214.6">A</text>
<text x="37.5" y="218.8">V</text>
<text x="51.1" y="218.8">Gate to Emitter Voltage Continuous</text>
<text x="158.4" y="218.8">±10</text>
<text x="177.7" y="218.8">V</text>
<text x="39.2" y="223">P</text>
<text x="51.1" y="227.3">Power Dissipation Derating T</text>
<text x="51.1" y="223">Power Dissipation Total T</text>
<text x="85.1" y="223">= 25°C</text>
<text x="89.8" y="227.3">&gt; 25°C</text>
<text x="158.4" y="223">150</text>
<text x="158.8" y="227.3">1.0</text>
<text x="175.3" y="227.3">W/°C</text>
<text x="177.3" y="223">W</text>
<text x="39.5" y="231.5">T</text>
<text x="51.1" y="231.5">Operating Junction Temperature Range</text>
<text x="154.4" y="231.5">-40 to 175</text>
<text x="177.1" y="231.5">°C</text>
<text x="37.8" y="235.7">T</text>
<text x="39.5" y="240">T</text>
<text x="51.1" y="235.7">Storage Junction Temperature Range</text>
<text x="51.1" y="240">Max Lead Temp for Soldering (Leads at 1.6mm from Case for 10s)</text>
<text x="154.4" y="235.7">-40 to 175</text>
<text x="158.4" y="240">300</text>
<text x="177.1" y="235.7">°C</text>
<text x="177.1" y="240">°C</text>
<text x="38.3" y="244.2">T</text>
<text x="51.1" y="244.2">Max Lead Temp for Soldering (Package Body for 10s)</text>
<text x="158.4" y="244.2">260</text>
<text x="177.1" y="244.2">°C</text>
<text x="38" y="248.4">ESD</text>
<text x="51.1" y="248.4">Electrostatic Discharge Voltage at 100pF, 1500Ω</text>
<text x="160" y="248.4">4</text>
<text x="177" y="248.4">kV</text>
</g>
<g font-size="2.5">
<text x="111.1" y="74">Formerly Developmental Type 49362</text>
<text x="31.8" y="79.6">The</text>
<text x="31.8" y="82.4">ISL9V3040S3 are the next generation ignition IGBTs that offer</text>
<text x="39.4" y="79.6">ISL9V3040D3S,</text>
<text x="60.5" y="79.6">ISL9V3040S3S,</text>
<text x="81.4" y="79.6">ISL9V3040P3,</text>
<text x="100.7" y="79.6">and</text>
<text x="31.8" y="85.3">outstanding SCIS capability in the space saving D-Pak (TO-252), as</text>
<text x="31.8" y="88.1">well as the industry standard D²-Pak (TO-263), and TO-262 and TO-</text>
<text x="31.8" y="90.9">220 plastic packages. This device is intended for use in automotive</text>
<text x="31.8" y="93.7">ignition circuits, specifically as a coil driver. Internal diodes provide</text>
<text x="31.8" y="96.6">voltage clamping without the need for external components.</text>
<text x="31.8" y="101.8">EcoSPARK® devices can be custom made to specific clamp</text>
<text x="31.8" y="105">voltages. Contact your nearest Fairchild sales office for more</text>
<text x="31.8" y="108.2">information.</text>
<text x="40.4" y="122">JEDEC TO-263AB</text>
<text x="46.9" y="125.3">D²-Pak</text>
<text x="76.1" y="122">JEDEC TO-220AB</text>
<text x="97.9" y="125.1">E</text>
<text x="99.9" y="126.5">C</text>
<text x="101.9" y="128.1">G</text>
<text x="35.9" y="136.3">G</text>
<text x="38.2" y="141.1">E</text>
<text x="40.4" y="151">JEDEC TO-252AA</text>
<text x="47.3" y="154.2">D-Pak</text>
<text x="76.1" y="150.7">JEDEC TO-262AA</text>
<text x="95.6" y="153.9">E</text>
<text x="97.6" y="155.3">C</text>
<text x="99.5" y="157">G</text>
<text x="38.8" y="162.7">G</text>
<text x="40.7" y="166.9">E</text>
<text x="55.6" y="173.9">COLLECTOR</text>
<text x="57.4" y="176.8">(FLANGE)</text>
</g>
<g font-size="2.2">
<text x="147.8" y="104.2">J</text>
<text x="155.2" y="102.4">o</text>
<text x="163.7" y="133.2">COLLECTOR</text>
<text x="127.9" y="148.3">GATE</text>
<text x="148.7" y="144.8">R</text>
<text x="148.8" y="154">R</text>
<text x="163.6" y="163.9">EMITTER</text>
<text x="85.4" y="184.5">A</text>
<text x="40.4" y="194.1">CER</text>
<text x="102.6" y="194.1">C</text>
<text x="38" y="202.5">SCIS25</text>
<text x="40.5" y="198.3">ECS</text>
<text x="66.9" y="202.5">J</text>
<text x="79.8" y="202.5">SCIS</text>
<text x="123.1" y="198.3">C</text>
<text x="37.3" y="206.8">SCIS150</text>
<text x="66.9" y="206.8">J</text>
<text x="81.4" y="206.8">SCIS</text>
<text x="38.6" y="215.2">C110</text>
<text x="39.3" y="211">C25</text>
<text x="94.2" y="211">C</text>
<text x="94.2" y="215.2">C</text>
<text x="39.3" y="219.5">GEM</text>
<text x="41.1" y="223.7">D</text>
<text x="82.7" y="223.7">C</text>
<text x="87.4" y="227.9">C</text>
<text x="41.2" y="232.2">J</text>
<text x="39.5" y="236.4">STG</text>
<text x="40" y="244.9">pkg</text>
<text x="41.2" y="240.6">L</text>
</g>
<g font-size="1.7">
<text x="150.2" y="145.4">1</text>
<text x="150.3" y="154.5">2</text>
<text x="28.2" y="257.6">©2013 Fairchild Semiconductor Corporation</text>
<text x="121.5" y="257.6">ISL9V3040D3S / ISL9V3040S3S / ISL9V3040P3 / ISL9V3040S3 Rev. C2, Oct 2013</text>
</g>
</svg>
